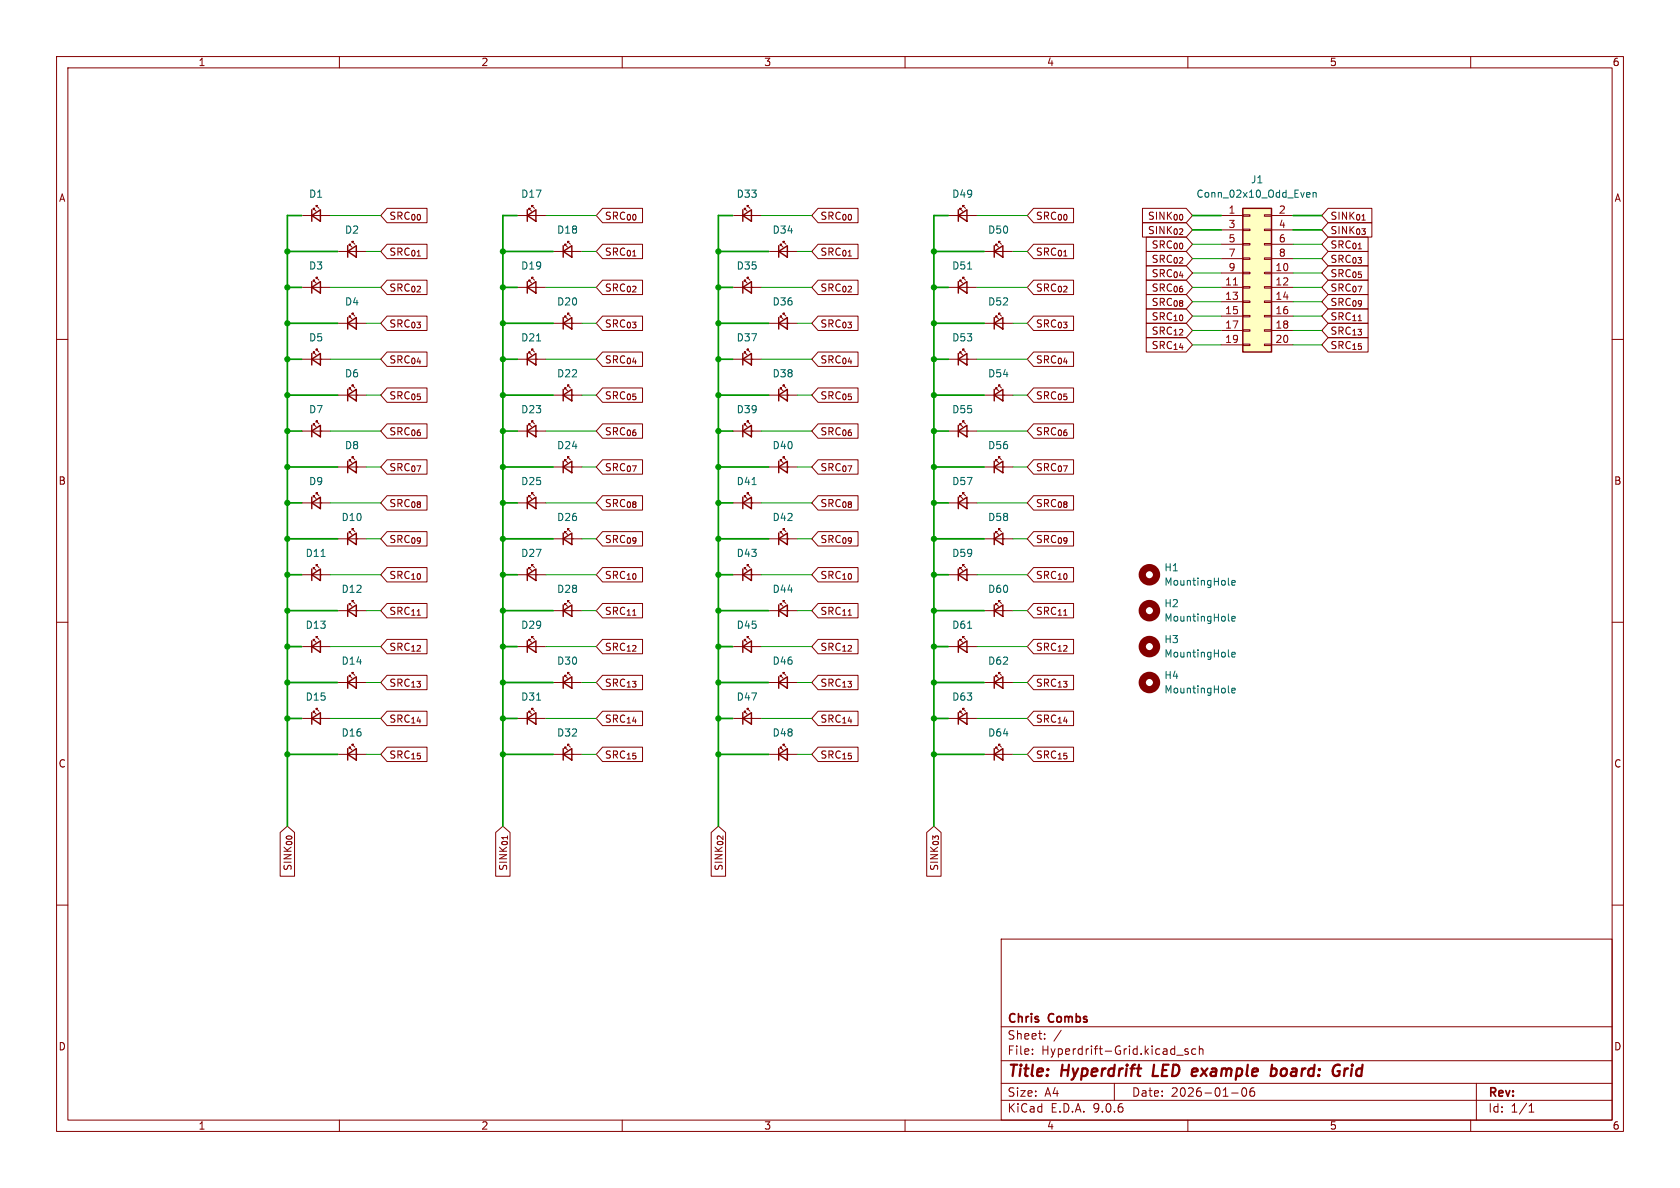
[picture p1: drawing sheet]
<svg xmlns="http://www.w3.org/2000/svg" width="297mm" height="210mm" viewBox="0 0 297 210" stroke-linecap="round" stroke-linejoin="round" font-family="sans-serif">
<g fill="none" stroke="#840000" stroke-width=".18">
<path d="M10 10h277v190h-277zM12 12h273v186h-273zM60 10v2M110 10v2M160 10v2M210 10v2M260 10v2M53.3 38.1h5.1M55.4 37.1v-.3h.2h-.2l.5 .5M55.9 36.6v-.3h.2h-.2l.5 .5M91.4 38.1h5.1M93.5 37.1v-.3h.2h-.2l.5 .5"/>
<path d="M94 36.6v-.3h.2h-.2l.5 .5M129.5 38.1h5.1M131.6 37.1v-.3h.2h-.2l.5 .5M132.1 36.6v-.3h.2h-.2l.5 .5M53.3 50.8h5.1M55.4 49.8v-.3h.2h-.2l.5 .5M55.9 49.3v-.3h.2h-.2l.5 .5M59.7 44.5h5.1M59.7 57.2h5.1M61.7 43.4v-.2h.3h-.3l.5 .5M61.7 56.1v-.2h.3h-.3l.5 .5M62.2 42.9v-.2h.3h-.3l.5 .5"/>
<path d="M62.2 55.6v-.2h.3h-.3l.5 .5M91.4 50.8h5.1M93.5 49.8v-.3h.2h-.2l.5 .5M94 49.3v-.3h.2h-.2l.5 .5M97.8 44.5h5.1M97.8 57.2h5.1M99.8 56.1v-.2h.3h-.3l.5 .5M99.8 43.4v-.2h.3h-.3l.5 .5M100.3 55.6v-.2h.3h-.3l.5 .5M100.3 42.9v-.2h.3h-.3l.5 .5M129.5 50.8h5.1M131.6 49.8v-.3h.2h-.2l.5 .5"/>
<path d="M132.1 49.3v-.3h.2h-.2l.5 .5M135.9 44.5h5.1M135.9 57.2h5.1M137.9 43.4v-.2h.3h-.3l.5 .5M137.9 56.1v-.2h.3h-.3l.5 .5M138.4 42.9v-.2h.3h-.3l.5 .5M138.4 55.6v-.2h.3h-.3l.5 .5M10 60h2M53.3 63.5h5.1M55.4 62.5v-.3h.2h-.2l.5 .5M55.9 62v-.3h.2h-.2l.5 .5M91.4 63.5h5.1"/>
<path d="M93.5 62.5v-.3h.2h-.2l.5 .5M94 62v-.3h.2h-.2l.5 .5M97.8 69.9h5.1M99.8 68.8v-.2h.3h-.3l.5 .5M100.3 68.3v-.2h.3h-.3l.5 .5M167.6 63.5h5.1M169.7 62.5v-.3h.2h-.2l.5 .5M170.2 62v-.3h.2h-.2l.5 .5M285 60h2M97.8 82.6h5.1M99.8 81.5v-.2h.3h-.3l.5 .5M100.3 81v-.2h.3h-.3l.5 .5"/>
<path d="M174 82.6h5.1M174 95.3h5.1M176 94.2v-.2h.3h-.3l.5 .5M176 81.5v-.2h.3h-.3l.5 .5M176.5 93.7v-.2h.3h-.3l.5 .5M176.5 81v-.2h.3h-.3l.5 .5M10 110h2M61.7 119.6v-.2h.3h-.3l.5 .5M62.2 119.1v-.2h.3h-.3l.5 .5M91.4 114.3h5.1M93.5 113.3v-.3h.2h-.2l.5 .5M94 112.8v-.3h.2h-.2l.5 .5"/>
<path d="M97.8 108h5.1M99.8 106.9v-.2h.3h-.3l.5 .5M99.8 119.6v-.2h.3h-.3l.5 .5M100.3 106.4v-.2h.3h-.3l.5 .5M100.3 119.1v-.2h.3h-.3l.5 .5M167.6 114.3h5.1M167.6 101.6h5.1M169.7 113.3v-.3h.2h-.2l.5 .5M169.7 100.6v-.3h.2h-.2l.5 .5M170.2 112.8v-.3h.2h-.2l.5 .5M170.2 100.1v-.3h.2h-.2l.5 .5M174 108h5.1"/>
<path d="M176 119.6v-.2h.3h-.3l.5 .5M176 106.9v-.2h.3h-.3l.5 .5M176.5 119.1v-.2h.3h-.3l.5 .5M176.5 106.4v-.2h.3h-.3l.5 .5M285 110h2M53.3 127h5.1M55.4 126v-.3h.2h-.2l.5 .5M55.9 125.5v-.3h.2h-.2l.5 .5M59.7 120.7h5.1M59.7 133.4h5.1M61.7 132.3v-.2h.3h-.3l.5 .5M62.2 131.8v-.2h.3h-.3l.5 .5"/>
<path d="M91.4 127h5.1M93.5 126v-.3h.2h-.2l.5 .5M94 125.5v-.3h.2h-.2l.5 .5M97.8 120.7h5.1M97.8 133.4h5.1M99.8 132.3v-.2h.3h-.3l.5 .5M100.3 131.8v-.2h.3h-.3l.5 .5M174 120.7h5.1M174 133.4h5.1M176 132.3v-.2h.3h-.3l.5 .5M176.5 131.8v-.2h.3h-.3l.5 .5M10 160h2"/>
<path d="M177 166h108v32h-108zM285 160h2M60 198v2M110 198v2M160 198v2M177 194.5h108M177 191.5h108M177 187.5h108M177 181.5h108M182.5 186.3v.1M182.5 185.5v.1M184.7 183.6v.1"/>
<path d="M184.7 182.8v.1M187.6 182.1l-1.3 2M197 191.5v3M208 186.5h1.2M210 198v2M210 185.5l-.3-.1-.2 .2v.2l.5 .2v.3h-.5M211.4 185.5l-.4-.1-.3 .3v.4l.1 .2h.6M212 185.5l.2-.1 .4 .1 .1 .9M212 184.9v1.5M217.7 193.2h1.2M219.7 192.4a.81 .81 0 0 0 .3 1.4l.2-.1 .2-.5-.2-.8M221.2 192.4a1.17 1.17 0 0 0-.1 1.3h.6l.1-.5-.3-.3h-.4l-.1 .3"/>
<path d="M260 198v2M261 191.5v6.5M270.3 196.6h.9M270.3 195.5l.4-.4v1.5"/>
</g>
<path d="M204 188.2l-.2 2h.9M211.1 188.9l.5 .1M211.5 190.1l-.2 .1M211.7 189.4l-1 .1M224.8 189l.2-.1 .6 .1 .1 .3-.1 .5a.66 .66 0 0 1-1 .3M224.9 188.2l-.3 2M236.5 189.4h.3v.6M236.7 188.2l.2 .1M237.8 188.9l-.2 1.3M238.3 188.9l-.4 .1-.2 .3" fill="none" stroke="#840000" stroke-width=".4"/>
<g fill="none" stroke="#840000" stroke-width=".25">
<path d="M55.1 38.1l1.5-1v2zM55.1 37.1v2M93.2 38.1l1.5-1v2zM93.2 37.1v2M131.3 38.1l1.5-1v2zM131.3 37.1v2M55.1 50.8l1.5-1v2zM55.1 49.8v2M61.5 44.5l1.5-1.1v2.1zM61.5 57.2l1.5-1.1v2.1zM61.5 43.4v2.1M61.5 56.1v2.1"/>
<path d="M93.2 50.8l1.5-1v2zM93.2 49.8v2M99.6 57.2l1.5-1.1v2.1zM99.6 44.5l1.5-1.1v2.1zM99.6 43.4v2.1M99.6 56.1v2.1M131.3 50.8l1.5-1v2zM131.3 49.8v2M137.7 44.5l1.5-1.1v2.1zM137.7 57.2l1.5-1.1v2.1zM137.7 43.4v2.1M137.7 56.1v2.1"/>
<path d="M55.1 63.5l1.5-1v2zM55.1 62.5v2M93.2 63.5l1.5-1v2zM93.2 62.5v2M99.6 69.9l1.5-1.1v2.1zM99.6 68.8v2.1M169.4 63.5l1.5-1v2zM169.4 62.5v2M99.6 82.6l1.5-1.1v2.1zM99.6 81.5v2.1M175.8 95.3l1.5-1.1v2.1zM175.8 82.6l1.5-1.1v2.1z"/>
<path d="M175.8 81.5v2.1M175.8 94.2v2.1M61.5 119.6v2.1M93.2 114.3l1.5-1v2zM93.2 113.3v2M99.6 108l1.5-1.1v2.1zM99.6 106.9v2.1M99.6 119.6v2.1M169.4 114.3l1.5-1v2zM169.4 101.6l1.5-1v2zM169.4 100.6v2M169.4 113.3v2"/>
<path d="M175.8 108l1.5-1.1v2.1zM175.8 106.9v2.1M175.8 119.6v2.1M55.1 127l1.5-1v2zM55.1 126v2M61.5 133.4l1.5-1.1v2.1zM61.5 120.7l1.5-1.1v2.1zM61.5 132.3v2.1M93.2 127l1.5-1v2zM93.2 126v2M99.6 133.4l1.5-1.1v2.1zM99.6 120.7l1.5-1.1v2.1z"/>
<path d="M99.6 132.3v2.1M175.8 120.7l1.5-1.1v2.1zM175.8 133.4l1.5-1.1v2.1zM175.8 132.3v2.1"/>
</g>
<path d="M94.9 60.3h.7M171.1 111.1h.7M94.9 123.8h.7" fill="none" stroke="#006464" stroke-width=".18"/>
<path d="M219.7 36.8h5.1v25.4h-5.1z" fill="#ffffc2"/>
<g fill="none" stroke="#840000" stroke-width=".25">
<path d="M169.4 38.1l1.5-1v2zM169.4 37.1v2M219.7 36.8h5.1v25.4h-5.1zM169.4 50.8l1.5-1v2zM169.4 49.8v2M175.8 57.2l1.5-1.1v2.1zM175.8 44.5l1.5-1.1v2.1zM175.8 43.4v2.1M175.8 56.1v2.1M55.1 76.2l1.5-1v2zM55.1 75.2v2M61.5 69.9l1.5-1.1v2.1z"/>
<path d="M61.5 68.8v2.1M93.2 76.2l1.5-1v2zM93.2 75.2v2M131.3 63.5l1.5-1v2zM131.3 76.2l1.5-1v2zM131.3 62.5v2M131.3 75.2v2M137.7 69.9l1.5-1.1v2.1zM137.7 68.8v2.1M169.4 76.2l1.5-1v2zM169.4 75.2v2M175.8 69.9l1.5-1.1v2.1z"/>
<path d="M175.8 68.8v2.1M55.1 88.9l1.5-1v2zM55.1 87.9v2M61.5 82.6l1.5-1.1v2.1zM61.5 95.3l1.5-1.1v2.1zM61.5 81.5v2.1M61.5 94.2v2.1M93.2 88.9l1.5-1v2zM93.2 87.9v2M99.6 95.3l1.5-1.1v2.1zM99.6 94.2v2.1M131.3 88.9l1.5-1v2z"/>
<path d="M131.3 87.9v2M137.7 82.6l1.5-1.1v2.1zM137.7 95.3l1.5-1.1v2.1zM137.7 81.5v2.1M137.7 94.2v2.1M169.4 88.9l1.5-1v2zM169.4 87.9v2M55.1 114.3l1.5-1v2zM55.1 101.6l1.5-1v2zM55.1 100.6v2M55.1 113.3v2M61.5 108l1.5-1.1v2.1z"/>
<path d="M61.5 106.9v2.1M93.2 101.6l1.5-1v2zM93.2 100.6v2M131.3 114.3l1.5-1v2zM131.3 101.6l1.5-1v2zM131.3 100.6v2M131.3 113.3v2M137.7 108l1.5-1.1v2.1zM137.7 106.9v2.1M137.7 119.6v2.1M131.3 127l1.5-1v2zM131.3 126v2"/>
<path d="M137.7 133.4l1.5-1.1v2.1zM137.7 120.7l1.5-1.1v2.1zM137.7 132.3v2.1M169.4 127l1.5-1v2zM169.4 126v2"/>
</g>
<g fill="none" stroke="#840000" stroke-width=".18">
<path d="M68.4 36.8h7.1v2.6h-7.1l-1.1-1.3zM106.5 36.8h7.1v2.6h-7.1l-1.1-1.3zM144.6 36.8h7.1v2.6h-7.1l-1.1-1.3zM167.6 38.1h5.1M169.7 37.1v-.3h.2h-.2l.5 .5M170.2 36.6v-.3h.2h-.2l.5 .5M182.7 36.8h7.1v2.6h-7.1l-1.1-1.3zM202 39.4h7.7l1.1 1.2-1.1 1.3h-7.7zM202 36.8h7.7l1.1 1.3-1.1 1.3h-7.7zM215.9 38.1h3.8M219.7 38h1.3v.2h-1.3zM223.5 38h1.3v.2h-1.3z"/>
<path d="M224.8 38.1h3.8M234.8 39.4h7.7v2.5h-7.7l-1.1-1.3zM234.8 36.8h7.7v2.6h-7.7l-1.1-1.3zM68.4 43.2h7.1v2.5h-7.1l-1.1-1.2zM68.4 49.5h7.1v2.6h-7.1l-1.1-1.3zM68.4 55.9h7.1v2.5h-7.1l-1.1-1.2zM106.5 55.9h7.1v2.5h-7.1l-1.1-1.2zM106.5 43.2h7.1v2.5h-7.1l-1.1-1.2zM106.5 49.5h7.1v2.6h-7.1l-1.1-1.3zM144.6 55.9h7.1v2.5h-7.1l-1.1-1.2zM144.6 49.5h7.1v2.6h-7.1l-1.1-1.3zM144.6 43.2h7.1v2.5h-7.1l-1.1-1.2z"/>
<path d="M167.6 50.8h5.1M169.7 49.8v-.3h.2h-.2l.5 .5M170.2 49.3v-.3h.2h-.2l.5 .5M174 57.2h5.1M174 44.5h5.1M176 56.1v-.2h.3h-.3l.5 .5M176 43.4v-.2h.3h-.3l.5 .5M176.5 55.6v-.2h.3h-.3l.5 .5M176.5 42.9v-.2h.3h-.3l.5 .5M182.7 49.5h7.1v2.6h-7.1l-1.1-1.3zM182.7 55.9h7.1v2.5h-7.1l-1.1-1.2zM182.7 43.2h7.1v2.5h-7.1l-1.1-1.2z"/>
<path d="M202.6 47h7.1l1.1 1.3-1.1 1.2h-7.1zM202.6 41.9h7.1l1.1 1.3-1.1 1.3h-7.1zM202.6 57.1h7.1l1.1 1.3-1.1 1.3h-7.1zM202.6 54.6h7.1l1.1 1.3-1.1 1.3h-7.1zM202.6 49.5h7.1l1.1 1.3-1.1 1.3h-7.1zM202.6 52.1h7.1l1.1 1.2-1.1 1.3h-7.1zM202.6 59.7h7.1l1.1 1.3-1.1 1.2h-7.1zM202.6 44.4h7.1l1.1 1.3-1.1 1.3h-7.1zM215.9 40.6h3.8M215.9 43.2h3.8M215.9 45.7h3.8M215.9 48.3h3.8"/>
<path d="M215.9 50.8h3.8M215.9 53.3h3.8M215.9 55.9h3.8M215.9 58.4h3.8M219.7 40.5h1.3v.3h-1.3zM219.7 43.1h1.3v.2h-1.3zM219.7 45.6h1.3v.2h-1.3zM219.7 48.1h1.3v.3h-1.3zM219.7 50.7h1.3v.2h-1.3zM219.7 53.2h1.3v.3h-1.3zM219.7 55.8h1.3v.2h-1.3zM219.7 58.3h1.3v.2h-1.3z"/>
<path d="M223.5 40.5h1.3v.3h-1.3zM223.5 43.1h1.3v.2h-1.3zM223.5 45.6h1.3v.2h-1.3zM223.5 48.1h1.3v.3h-1.3zM223.5 50.7h1.3v.2h-1.3zM223.5 53.2h1.3v.3h-1.3zM223.5 55.8h1.3v.2h-1.3zM223.5 58.3h1.3v.2h-1.3zM224.8 40.6h3.8M224.8 43.2h3.8M224.8 45.7h3.8M224.8 48.3h3.8"/>
<path d="M224.8 50.8h3.8M224.8 53.3h3.8M224.8 55.9h3.8M224.8 58.4h3.8M234.8 59.7h7.1v2.5h-7.1l-1.1-1.2zM234.8 54.6h7.1v2.6h-7.1l-1.1-1.3zM234.8 47h7.1v2.5h-7.1l-1.1-1.2zM234.8 41.9h7.1v2.6h-7.1l-1.1-1.3zM234.8 44.4h7.1v2.6h-7.1l-1.1-1.3zM234.8 57.1h7.1v2.6h-7.1l-1.1-1.3zM234.8 52.1h7.1v2.5h-7.1l-1.1-1.3zM234.8 49.5h7.1v2.6h-7.1l-1.1-1.3z"/>
<path d="M53.3 76.2h5.1M55.4 75.2v-.3h.2h-.2l.5 .5M55.9 74.7v-.3h.2h-.2l.5 .5M59.7 69.9h5.1M61.7 68.8v-.2h.3h-.3l.5 .5M62.2 68.3v-.2h.3h-.3l.5 .5M68.4 74.9h7.1v2.6h-7.1l-1.1-1.3zM68.4 68.6h7.1v2.5h-7.1l-1.1-1.2zM68.4 62.2h7.1v2.6h-7.1l-1.1-1.3zM91.4 76.2h5.1M93.5 75.2v-.3h.2h-.2l.5 .5M94 74.7v-.3h.2h-.2l.5 .5"/>
<path d="M106.5 62.2h7.1v2.6h-7.1l-1.1-1.3zM106.5 74.9h7.1v2.6h-7.1l-1.1-1.3zM106.5 68.6h7.1v2.5h-7.1l-1.1-1.2zM129.5 63.5h5.1M129.5 76.2h5.1M131.6 62.5v-.3h.2h-.2l.5 .5M131.6 75.2v-.3h.2h-.2l.5 .5M132.1 62v-.3h.2h-.2l.5 .5M132.1 74.7v-.3h.2h-.2l.5 .5M135.9 69.9h5.1M137.9 68.8v-.2h.3h-.3l.5 .5M138.4 68.3v-.2h.3h-.3l.5 .5"/>
<path d="M144.6 62.2h7.1v2.6h-7.1l-1.1-1.3zM144.6 68.6h7.1v2.5h-7.1l-1.1-1.2zM144.6 74.9h7.1v2.6h-7.1l-1.1-1.3zM167.6 76.2h5.1M169.7 75.2v-.3h.2h-.2l.5 .5M170.2 74.7v-.3h.2h-.2l.5 .5M174 69.9h5.1M176 68.8v-.2h.3h-.3l.5 .5M176.5 68.3v-.2h.3h-.3l.5 .5M182.7 62.2h7.1v2.6h-7.1l-1.1-1.3zM182.7 74.9h7.1v2.6h-7.1l-1.1-1.3zM182.7 68.6h7.1v2.5h-7.1l-1.1-1.2z"/>
<path d="M215.9 61h3.8M219.7 60.8h1.3v.3h-1.3zM223.5 60.8h1.3v.3h-1.3zM224.8 61h3.8M53.3 88.9h5.1M55.4 87.9v-.3h.2h-.2l.5 .5M55.9 87.4v-.3h.2h-.2l.5 .5M59.7 95.3h5.1M59.7 82.6h5.1M61.7 81.5v-.2h.3h-.3l.5 .5M61.7 94.2v-.2h.3h-.3l.5 .5M62.2 81v-.2h.3h-.3l.5 .5"/>
<path d="M62.2 93.7v-.2h.3h-.3l.5 .5M68.4 81.3h7.1v2.5h-7.1l-1.1-1.2zM68.4 87.6h7.1v2.6h-7.1l-1.1-1.3zM68.4 94h7.1v2.5h-7.1l-1.1-1.2zM91.4 88.9h5.1M93.5 87.9v-.3h.2h-.2l.5 .5M94 87.4v-.3h.2h-.2l.5 .5M97.8 95.3h5.1M99.8 94.2v-.2h.3h-.3l.5 .5M100.3 93.7v-.2h.3h-.3l.5 .5M106.5 94h7.1v2.5h-7.1l-1.1-1.2zM106.5 87.6h7.1v2.6h-7.1l-1.1-1.3z"/>
<path d="M106.5 81.3h7.1v2.5h-7.1l-1.1-1.2zM129.5 88.9h5.1M131.6 87.9v-.3h.2h-.2l.5 .5M132.1 87.4v-.3h.2h-.2l.5 .5M135.9 95.3h5.1M135.9 82.6h5.1M137.9 81.5v-.2h.3h-.3l.5 .5M137.9 94.2v-.2h.3h-.3l.5 .5M138.4 81v-.2h.3h-.3l.5 .5M138.4 93.7v-.2h.3h-.3l.5 .5M144.6 94h7.1v2.5h-7.1l-1.1-1.2zM144.6 87.6h7.1v2.6h-7.1l-1.1-1.3z"/>
<path d="M144.6 81.3h7.1v2.5h-7.1l-1.1-1.2zM167.6 88.9h5.1M169.7 87.9v-.3h.2h-.2l.5 .5M170.2 87.4v-.3h.2h-.2l.5 .5M182.7 81.3h7.1v2.5h-7.1l-1.1-1.2zM182.7 87.6h7.1v2.6h-7.1l-1.1-1.3zM182.7 94h7.1v2.5h-7.1l-1.1-1.2zM53.3 114.3h5.1M53.3 101.6h5.1M55.4 113.3v-.3h.2h-.2l.5 .5M55.4 100.6v-.3h.2h-.2l.5 .5M55.9 112.8v-.3h.2h-.2l.5 .5"/>
<path d="M55.9 100.1v-.3h.2h-.2l.5 .5M59.7 108h5.1M61.7 106.9v-.2h.3h-.3l.5 .5M62.2 106.4v-.2h.3h-.3l.5 .5M68.4 119.4h7.1v2.5h-7.1l-1.1-1.2zM68.4 100.3h7.1v2.6h-7.1l-1.1-1.3zM68.4 106.7h7.1v2.5h-7.1l-1.1-1.2zM68.4 113h7.1v2.6h-7.1l-1.1-1.3zM91.4 101.6h5.1M93.5 100.6v-.3h.2h-.2l.5 .5M94 100.1v-.3h.2h-.2l.5 .5M106.5 106.7h7.1v2.5h-7.1l-1.1-1.2z"/>
<path d="M106.5 113h7.1v2.6h-7.1l-1.1-1.3zM106.5 119.4h7.1v2.5h-7.1l-1.1-1.2zM106.5 100.3h7.1v2.6h-7.1l-1.1-1.3zM129.5 114.3h5.1M129.5 101.6h5.1M131.6 113.3v-.3h.2h-.2l.5 .5M131.6 100.6v-.3h.2h-.2l.5 .5M132.1 112.8v-.3h.2h-.2l.5 .5M132.1 100.1v-.3h.2h-.2l.5 .5M135.9 108h5.1M137.9 106.9v-.2h.3h-.3l.5 .5M137.9 119.6v-.2h.3h-.3l.5 .5"/>
<path d="M138.4 106.4v-.2h.3h-.3l.5 .5M138.4 119.1v-.2h.3h-.3l.5 .5M144.6 113h7.1v2.6h-7.1l-1.1-1.3zM144.6 119.4h7.1v2.5h-7.1l-1.1-1.2zM144.6 106.7h7.1v2.5h-7.1l-1.1-1.2zM144.6 100.3h7.1v2.6h-7.1l-1.1-1.3zM182.7 119.4h7.1v2.5h-7.1l-1.1-1.2zM182.7 106.7h7.1v2.5h-7.1l-1.1-1.2zM182.7 100.3h7.1v2.6h-7.1l-1.1-1.3zM182.7 113h7.1v2.6h-7.1l-1.1-1.3zM68.4 132.1h7.1v2.5h-7.1l-1.1-1.2zM68.4 125.7h7.1v2.6h-7.1l-1.1-1.3z"/>
<path d="M106.5 132.1h7.1v2.5h-7.1l-1.1-1.2zM106.5 125.7h7.1v2.6h-7.1l-1.1-1.3zM129.5 127h5.1M131.6 126v-.3h.2h-.2l.5 .5M132.1 125.5v-.3h.2h-.2l.5 .5M135.9 133.4h5.1M135.9 120.7h5.1M137.9 132.3v-.2h.3h-.3l.5 .5M138.4 131.8v-.2h.3h-.3l.5 .5M144.6 132.1h7.1v2.5h-7.1l-1.1-1.2zM144.6 125.7h7.1v2.6h-7.1l-1.1-1.3zM167.6 127h5.1"/>
<path d="M169.7 126v-.3h.2h-.2l.5 .5M170.2 125.5v-.3h.2h-.2l.5 .5M182.7 132.1h7.1v2.5h-7.1l-1.1-1.2zM182.7 125.7h7.1v2.6h-7.1l-1.1-1.3zM49.5 147.2l1.3-1.1 1.3 1.1v7.7h-2.6zM87.6 147.2l1.3-1.1 1.3 1.1v7.7h-2.6zM125.7 147.2l1.3-1.1 1.3 1.1v7.7h-2.6zM163.8 147.2l1.3-1.1 1.3 1.1v7.7h-2.6z"/>
</g>
<path d="M218 50.4h.8" fill="none" stroke="#a90000" stroke-width=".18"/>
<g fill="none" stroke="#006464" stroke-width=".18">
<path d="M231.2 34l.3 .1 .1 .2-.6 .1M231.5 34.8l-.3 .1M232.1 34.1l.2-.1 .3 .1 .1 .8M232.1 34v.9M171.1 47.6h.7M56.8 98.4h.7M133 85.7h.7M217.2 109.6l.1 .2M217.2 103.3l.1 .1M217.2 116l.1 .1M217.8 109.4l.6-.1-.1-.3h-.4l-.1 .1v.6h.5M217.8 103l.6-.1-.1-.2-.4-.1-.1 .2v.6h.5"/>
<path d="M217.8 115.7l.6-.1-.1-.2-.4-.1-.1 .2v.6h.5M217.2 122.3l.1 .2M217.8 122.1l.6-.1-.1-.3h-.4l-.1 .1v.6h.5"/>
</g>
<g fill="none" stroke="#840000" stroke-width="1.3">
<circle cx="203.2" cy="101.6" r="1.27"/>
<circle cx="203.2" cy="114.3" r="1.27"/>
<circle cx="203.2" cy="107.9" r="1.27"/>
<circle cx="203.2" cy="120.6" r="1.27"/>
</g>
<g fill="none" stroke="#009600" stroke-width=".3">
<path d="M53.3 38.1h-2.5v108M91.4 38.1h-2.5v108M129.5 38.1h-2.5v108M167.6 38.1h-2.5v108M210.8 38.1h5.1M228.6 38.1h5.1M50.8 57.2h8.9M50.8 50.8h2.5M50.8 44.5h8.9M88.9 57.2h8.9M88.9 50.8h2.5M88.9 44.5h8.9"/>
<path d="M127 57.2h8.9M127 50.8h2.5M127 44.5h8.9M165.1 57.2h8.9M165.1 50.8h2.5M165.1 44.5h8.9M210.8 40.6h5.1M228.6 40.6h5.1M50.8 76.2h2.5M50.8 63.5h2.5M50.8 69.9h8.9M88.9 76.2h2.5"/>
<path d="M88.9 63.5h2.5M88.9 69.9h8.9M127 76.2h2.5M127 63.5h2.5M127 69.9h8.9M165.1 76.2h2.5M165.1 63.5h2.5M165.1 69.9h8.9M50.8 88.9h2.5M50.8 82.6h8.9M50.8 95.3h8.9M88.9 88.9h2.5"/>
<path d="M88.9 82.6h8.9M88.9 95.3h8.9M127 88.9h2.5M127 82.6h8.9M127 95.3h8.9M165.1 88.9h2.5M165.1 82.6h8.9M165.1 95.3h8.9M50.8 114.3h2.5M50.8 101.6h2.5M50.8 108h8.9M88.9 114.3h2.5"/>
<path d="M88.9 101.6h2.5M88.9 108h8.9M127 114.3h2.5M127 101.6h2.5M127 108h8.9M165.1 114.3h2.5M165.1 101.6h2.5M165.1 108h8.9M50.8 133.4h8.9M50.8 120.7h8.9M50.8 127h2.5M88.9 133.4h8.9"/>
<path d="M88.9 120.7h8.9M88.9 127h2.5M127 133.4h8.9M127 120.7h8.9M127 127h2.5M165.1 133.4h8.9M165.1 120.7h8.9M165.1 127h2.5"/>
</g>
<g fill="none" stroke="#009600" stroke-width=".18">
<path d="M58.4 38.1h8.9M96.5 38.1h8.9M134.6 38.1h8.9M172.7 38.1h8.9M58.4 50.8h8.9M64.8 57.2h2.5M64.8 44.5h2.5M96.5 50.8h8.9M102.9 57.2h2.5M102.9 44.5h2.5M134.6 50.8h8.9M141 57.2h2.5"/>
<path d="M141 44.5h2.5M172.7 50.8h8.9M179.1 57.2h2.5M179.1 44.5h2.5M210.8 50.8h5.1M210.8 48.3h5.1M210.8 55.9h5.1M210.8 58.4h5.1M210.8 43.2h5.1M210.8 45.7h5.1M210.8 53.3h5.1M228.6 50.8h5.1"/>
<path d="M228.6 48.3h5.1M228.6 55.9h5.1M228.6 58.4h5.1M228.6 43.2h5.1M228.6 45.7h5.1M228.6 53.3h5.1M58.4 76.2h8.9M58.4 63.5h8.9M64.8 69.9h2.5M96.5 76.2h8.9M96.5 63.5h8.9M102.9 69.9h2.5"/>
<path d="M134.6 76.2h8.9M134.6 63.5h8.9M141 69.9h2.5M172.7 76.2h8.9M172.7 63.5h8.9M179.1 69.9h2.5M210.8 61h5.1M228.6 61h5.1M58.4 88.9h8.9M64.8 95.3h2.5M64.8 82.6h2.5M96.5 88.9h8.9"/>
<path d="M102.9 95.3h2.5M102.9 82.6h2.5M134.6 88.9h8.9M141 95.3h2.5M141 82.6h2.5M172.7 88.9h8.9M179.1 95.3h2.5M179.1 82.6h2.5M58.4 101.6h8.9M58.4 114.3h8.9M64.8 108h2.5M96.5 101.6h8.9"/>
<path d="M96.5 114.3h8.9M102.9 108h2.5M134.6 101.6h8.9M134.6 114.3h8.9M141 108h2.5M172.7 101.6h8.9M172.7 114.3h8.9M179.1 108h2.5M58.4 127h8.9M64.8 133.4h2.5M64.8 120.7h2.5M96.5 127h8.9"/>
<path d="M102.9 133.4h2.5M102.9 120.7h2.5M134.6 127h8.9M141 133.4h2.5M141 120.7h2.5M172.7 127h8.9M179.1 133.4h2.5M179.1 120.7h2.5"/>
</g>
<g fill="#009600" stroke="#009600" stroke-width=".18">
<circle cx="50.8" cy="82.6" r=".46"/>
<circle cx="50.8" cy="88.9" r=".46"/>
<circle cx="50.8" cy="76.2" r=".46"/>
<circle cx="88.9" cy="76.2" r=".46"/>
<circle cx="50.8" cy="69.9" r=".46"/>
<circle cx="50.8" cy="63.5" r=".46"/>
<circle cx="50.8" cy="101.6" r=".46"/>
<circle cx="50.8" cy="95.3" r=".46"/>
<circle cx="50.8" cy="57.2" r=".46"/>
<circle cx="88.9" cy="57.2" r=".46"/>
<circle cx="88.9" cy="63.5" r=".46"/>
<circle cx="88.9" cy="69.9" r=".46"/>
<circle cx="88.9" cy="50.8" r=".46"/>
<circle cx="50.8" cy="44.5" r=".46"/>
<circle cx="50.8" cy="50.8" r=".46"/>
<circle cx="88.9" cy="44.5" r=".46"/>
<circle cx="50.8" cy="108" r=".46"/>
<circle cx="50.8" cy="114.3" r=".46"/>
<circle cx="50.8" cy="133.4" r=".46"/>
<circle cx="50.8" cy="127" r=".46"/>
<circle cx="88.9" cy="133.4" r=".46"/>
<circle cx="50.8" cy="120.7" r=".46"/>
<circle cx="127" cy="44.5" r=".46"/>
<circle cx="165.1" cy="57.2" r=".46"/>
<circle cx="165.1" cy="44.5" r=".46"/>
<circle cx="165.1" cy="63.5" r=".46"/>
<circle cx="165.1" cy="50.8" r=".46"/>
<circle cx="127" cy="50.8" r=".46"/>
<circle cx="127" cy="57.2" r=".46"/>
<circle cx="88.9" cy="95.3" r=".46"/>
<circle cx="88.9" cy="101.6" r=".46"/>
<circle cx="88.9" cy="82.6" r=".46"/>
<circle cx="88.9" cy="88.9" r=".46"/>
<circle cx="88.9" cy="108" r=".46"/>
<circle cx="88.9" cy="114.3" r=".46"/>
<circle cx="127" cy="127" r=".46"/>
<circle cx="127" cy="133.4" r=".46"/>
<circle cx="127" cy="120.7" r=".46"/>
<circle cx="88.9" cy="120.7" r=".46"/>
<circle cx="88.9" cy="127" r=".46"/>
<circle cx="127" cy="108" r=".46"/>
<circle cx="127" cy="114.3" r=".46"/>
<circle cx="165.1" cy="133.4" r=".46"/>
<circle cx="165.1" cy="120.7" r=".46"/>
<circle cx="165.1" cy="127" r=".46"/>
<circle cx="165.1" cy="114.3" r=".46"/>
<circle cx="127" cy="88.9" r=".46"/>
<circle cx="127" cy="101.6" r=".46"/>
<circle cx="127" cy="95.3" r=".46"/>
<circle cx="127" cy="76.2" r=".46"/>
<circle cx="127" cy="82.6" r=".46"/>
<circle cx="127" cy="63.5" r=".46"/>
<circle cx="127" cy="69.9" r=".46"/>
<circle cx="165.1" cy="88.9" r=".46"/>
<circle cx="165.1" cy="82.6" r=".46"/>
<circle cx="165.1" cy="76.2" r=".46"/>
<circle cx="165.1" cy="108" r=".46"/>
<circle cx="165.1" cy="101.6" r=".46"/>
<circle cx="165.1" cy="95.3" r=".46"/>
<circle cx="165.1" cy="69.9" r=".46"/>
</g>
<g font-size="2.8" fill="#840000">
<text x="178" y="190.9">Title:</text>
<text x="187.7" y="190.9">Hyperdrift</text>
<text x="204.6" y="190.9">LED</text>
<text x="212.4" y="190.9">example</text>
<text x="227.1" y="190.9">board:</text>
<text x="238.9" y="190.9">Grid</text>
</g>
<g font-size="2.1" fill="#840000">
<text x="178" y="184">Sheet:</text>
<text x="178" y="181.2">Chris</text>
<text x="185.5" y="181.2">Combs</text>
<text x="178" y="186.7">File:</text>
<text x="184.1" y="186.7">Hyperdrift-Grid.kicad_sch</text>
<text x="178" y="196.9">KiCad</text>
<text x="178" y="194.1">Size:</text>
<text x="184.7" y="194.1">A4</text>
<text x="185.7" y="196.9">E.D.A.</text>
<text x="193.3" y="196.9">9.0.6</text>
<text x="200" y="194.1">Date:</text>
<text x="207" y="194.1">2026-01-06</text>
<text x="263" y="194.3">Rev:</text>
<text x="263" y="196.9">Id:</text>
<text x="267.1" y="196.9">1/1</text>
</g>
<g font-size="1.8" fill="#840000">
<text x="35" y="11.9">1</text>
<text x="85" y="11.9">2</text>
<text x="135" y="11.9">3</text>
<text x="185" y="11.9">4</text>
<text x="235" y="11.9">5</text>
<text x="285" y="11.9">6</text>
<text x="10.3" y="35.9">A</text>
<text x="285.3" y="35.9">A</text>
<text x="68.7" y="39.1">SRC_{00}</text>
<text x="106.8" y="39.1">SRC_{00}</text>
<text x="144.9" y="39.1">SRC_{00}</text>
<text x="183" y="39.1">SRC_{00}</text>
<text x="202.8" y="41.6">SINK_{02}</text>
<text x="202.8" y="39.1">SINK_{00}</text>
<text x="235.1" y="41.6">SINK_{03}</text>
<text x="235.1" y="39.1">SINK_{01}</text>
<text x="68.7" y="45.4">SRC_{01}</text>
<text x="106.8" y="45.4">SRC_{01}</text>
<text x="144.9" y="45.4">SRC_{01}</text>
<text x="183" y="45.4">SRC_{01}</text>
<text x="203.5" y="44.1">SRC_{00}</text>
<text x="203.5" y="46.7">SRC_{02}</text>
<text x="235.1" y="44.1">SRC_{01}</text>
<text x="235.1" y="46.7">SRC_{03}</text>
<text x="68.7" y="51.8">SRC_{02}</text>
<text x="106.8" y="51.8">SRC_{02}</text>
<text x="144.9" y="51.8">SRC_{02}</text>
<text x="183" y="51.8">SRC_{02}</text>
<text x="203.5" y="49.2">SRC_{04}</text>
<text x="203.5" y="51.8">SRC_{06}</text>
<text x="235.1" y="49.2">SRC_{05}</text>
<text x="235.1" y="51.8">SRC_{07}</text>
<text x="68.7" y="58.1">SRC_{03}</text>
<text x="106.8" y="58.1">SRC_{03}</text>
<text x="144.9" y="58.1">SRC_{03}</text>
<text x="183" y="58.1">SRC_{03}</text>
<text x="203.5" y="59.4">SRC_{12}</text>
<text x="203.5" y="56.8">SRC_{10}</text>
<text x="203.5" y="54.3">SRC_{08}</text>
<text x="235.1" y="56.8">SRC_{11}</text>
<text x="235.1" y="59.4">SRC_{13}</text>
<text x="235.1" y="54.3">SRC_{09}</text>
<text x="68.7" y="64.5">SRC_{04}</text>
<text x="106.8" y="64.5">SRC_{04}</text>
<text x="144.9" y="64.5">SRC_{04}</text>
<text x="183" y="64.5">SRC_{04}</text>
<text x="203.5" y="61.9">SRC_{14}</text>
<text x="235.1" y="61.9">SRC_{15}</text>
<text x="68.7" y="70.8">SRC_{05}</text>
<text x="106.8" y="70.8">SRC_{05}</text>
<text x="144.9" y="70.8">SRC_{05}</text>
<text x="183" y="70.8">SRC_{05}</text>
<text x="68.7" y="77.2">SRC_{06}</text>
<text x="106.8" y="77.2">SRC_{06}</text>
<text x="144.9" y="77.2">SRC_{06}</text>
<text x="183" y="77.2">SRC_{06}</text>
<text x="68.7" y="83.5">SRC_{07}</text>
<text x="106.8" y="83.5">SRC_{07}</text>
<text x="144.9" y="83.5">SRC_{07}</text>
<text x="183" y="83.5">SRC_{07}</text>
<text x="10.3" y="85.9">B</text>
<text x="68.7" y="89.9">SRC_{08}</text>
<text x="106.8" y="89.9">SRC_{08}</text>
<text x="144.9" y="89.9">SRC_{08}</text>
<text x="183" y="89.9">SRC_{08}</text>
<text x="285.3" y="85.9">B</text>
<text x="68.7" y="96.2">SRC_{09}</text>
<text x="106.8" y="96.2">SRC_{09}</text>
<text x="144.9" y="96.2">SRC_{09}</text>
<text x="183" y="96.2">SRC_{09}</text>
<text x="68.7" y="102.6">SRC_{10}</text>
<text x="106.8" y="102.6">SRC_{10}</text>
<text x="144.9" y="102.6">SRC_{10}</text>
<text x="183" y="102.6">SRC_{10}</text>
<text x="68.7" y="108.9">SRC_{11}</text>
<text x="106.8" y="108.9">SRC_{11}</text>
<text x="144.9" y="108.9">SRC_{11}</text>
<text x="183" y="108.9">SRC_{11}</text>
<text x="68.7" y="115.3">SRC_{12}</text>
<text x="106.8" y="115.3">SRC_{12}</text>
<text x="144.9" y="115.3">SRC_{12}</text>
<text x="183" y="115.3">SRC_{12}</text>
<text x="68.7" y="121.6">SRC_{13}</text>
<text x="106.8" y="121.6">SRC_{13}</text>
<text x="144.9" y="121.6">SRC_{13}</text>
<text x="183" y="121.6">SRC_{13}</text>
<text x="68.7" y="128">SRC_{14}</text>
<text x="106.8" y="128">SRC_{14}</text>
<text x="144.9" y="128">SRC_{14}</text>
<text x="183" y="128">SRC_{14}</text>
<text x="10.3" y="135.9">C</text>
<text x="68.7" y="134.3">SRC_{15}</text>
<text x="106.8" y="134.3">SRC_{15}</text>
<text x="144.9" y="134.3">SRC_{15}</text>
<text x="183" y="134.3">SRC_{15}</text>
<text x="285.3" y="135.9">C</text>
<text x="51.8" y="154.1" transform="rotate(-90 51.8 154.1)">SINK_{00}</text>
<text x="89.9" y="154.1" transform="rotate(-90 89.9 154.1)">SINK_{01}</text>
<text x="128" y="154.1" transform="rotate(-90 128 154.1)">SINK_{02}</text>
<text x="166.1" y="154.1" transform="rotate(-90 166.1 154.1)">SINK_{03}</text>
<text x="10.3" y="185.9">D</text>
<text x="285.3" y="185.9">D</text>
<text x="35" y="199.9">1</text>
<text x="85" y="199.9">2</text>
<text x="135" y="199.9">3</text>
<text x="185" y="199.9">4</text>
<text x="235" y="199.9">5</text>
<text x="285" y="199.9">6</text>
</g>
<g font-size="1.8" fill="#006464">
<text x="54.5" y="35.2">D1</text>
<text x="92" y="35.2">D17</text>
<text x="130.1" y="35.2">D33</text>
<text x="168.2" y="35.2">D49</text>
<text x="211.4" y="35.2">Conn_02x10_Odd_Even</text>
<text x="221.1" y="32.6">J1</text>
<text x="60.9" y="41.5">D2</text>
<text x="98.4" y="41.5">D18</text>
<text x="136.5" y="41.5">D34</text>
<text x="174.6" y="41.5">D50</text>
<text x="54.5" y="47.9">D3</text>
<text x="92" y="47.9">D19</text>
<text x="130.1" y="47.9">D35</text>
<text x="168.2" y="47.9">D51</text>
<text x="60.9" y="54.2">D4</text>
<text x="98.4" y="54.2">D20</text>
<text x="136.5" y="54.2">D36</text>
<text x="174.6" y="54.2">D52</text>
<text x="54.5" y="60.6">D5</text>
<text x="92" y="60.6">D21</text>
<text x="130.1" y="60.6">D37</text>
<text x="168.2" y="60.6">D53</text>
<text x="60.9" y="66.9">D6</text>
<text x="98.4" y="66.9">D22</text>
<text x="136.5" y="66.9">D38</text>
<text x="174.6" y="66.9">D54</text>
<text x="54.5" y="73.3">D7</text>
<text x="92" y="73.3">D23</text>
<text x="130.1" y="73.3">D39</text>
<text x="168.2" y="73.3">D55</text>
<text x="60.9" y="79.6">D8</text>
<text x="98.4" y="79.6">D24</text>
<text x="136.5" y="79.6">D40</text>
<text x="174.6" y="79.6">D56</text>
<text x="54.5" y="86">D9</text>
<text x="92" y="86">D25</text>
<text x="130.1" y="86">D41</text>
<text x="168.2" y="86">D57</text>
<text x="60.3" y="92.3">D10</text>
<text x="98.4" y="92.3">D26</text>
<text x="136.5" y="92.3">D42</text>
<text x="174.6" y="92.3">D58</text>
<text x="53.9" y="98.7">D11</text>
<text x="92" y="98.7">D27</text>
<text x="130.1" y="98.7">D43</text>
<text x="168.2" y="98.7">D59</text>
<text x="205.7" y="101.2">H1</text>
<text x="60.3" y="105">D12</text>
<text x="98.4" y="105">D28</text>
<text x="136.5" y="105">D44</text>
<text x="174.6" y="105">D60</text>
<text x="205.7" y="107.5">H2</text>
<text x="205.7" y="103.7">MountingHole</text>
<text x="53.9" y="111.4">D13</text>
<text x="92" y="111.4">D29</text>
<text x="130.1" y="111.4">D45</text>
<text x="168.2" y="111.4">D61</text>
<text x="205.7" y="110.1">MountingHole</text>
<text x="205.7" y="113.9">H3</text>
<text x="60.3" y="117.7">D14</text>
<text x="98.4" y="117.7">D30</text>
<text x="136.5" y="117.7">D46</text>
<text x="174.6" y="117.7">D62</text>
<text x="205.7" y="116.4">MountingHole</text>
<text x="53.9" y="124.1">D15</text>
<text x="92" y="124.1">D31</text>
<text x="130.1" y="124.1">D47</text>
<text x="168.2" y="124.1">D63</text>
<text x="205.7" y="120.2">H4</text>
<text x="205.7" y="122.8">MountingHole</text>
<text x="60.3" y="130.4">D16</text>
<text x="98.4" y="130.4">D32</text>
<text x="136.5" y="130.4">D48</text>
<text x="174.6" y="130.4">D64</text>
</g>
<g font-size="1.8" fill="#a90000">
<text x="217.1" y="37.8">1</text>
<text x="217.1" y="40.4">3</text>
<text x="226" y="37.8">2</text>
<text x="226" y="40.4">4</text>
<text x="217.1" y="42.9">5</text>
<text x="217.1" y="45.5">7</text>
<text x="226" y="42.9">6</text>
<text x="226" y="45.5">8</text>
<text x="216.5" y="50.5">11</text>
<text x="216.5" y="53.1">13</text>
<text x="217.1" y="48">9</text>
<text x="225.4" y="48">10</text>
<text x="225.4" y="50.5">12</text>
<text x="225.4" y="53.1">14</text>
<text x="216.5" y="55.6">15</text>
<text x="216.5" y="58.2">17</text>
<text x="225.4" y="55.6">16</text>
<text x="225.4" y="58.2">18</text>
<text x="216.5" y="60.7">19</text>
<text x="225.4" y="60.7">20</text>
</g>
</svg>
